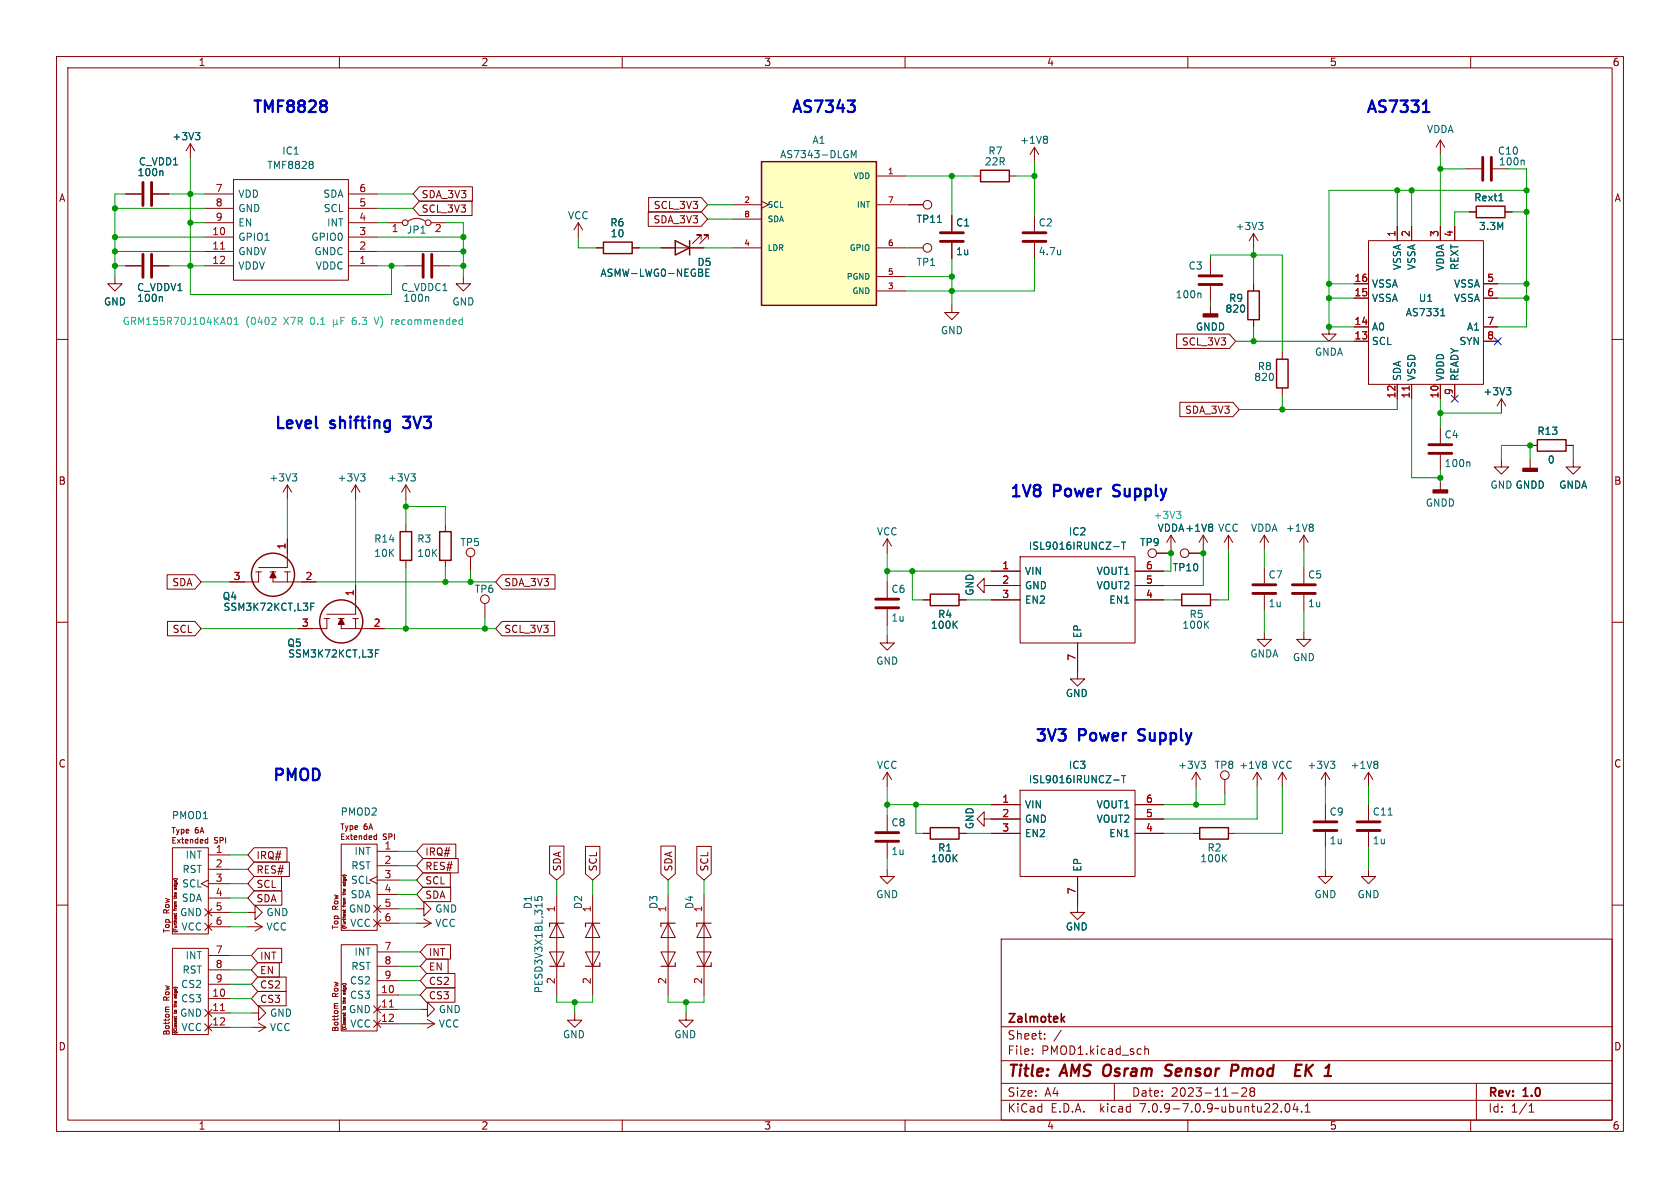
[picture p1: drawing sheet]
<svg xmlns="http://www.w3.org/2000/svg" width="297mm" height="210mm" viewBox="0 0 297 210" stroke-linecap="round" stroke-linejoin="round" font-family="sans-serif">
<g fill="none" stroke="#840000" stroke-width=".18">
<path d="M10 10h277v190h-277zM12 12h273v186h-273zM60 10v2M110 10v2M160 10v2M210 10v2M260 10v2M22.2 34.3h2.8M27.1 34.3h2.7M33.7 25.4l-.8 1.3M33.7 25.4v2.5M33.7 25.4l.7 1.3"/>
<path d="M36.2 39.4h5.1M36.2 36.8h5.1M36.2 34.3h5.1M41.3 31.8h20.3v17.7h-20.3zM61.6 39.4h5.1M61.6 36.8h5.1M61.6 34.3h5.1M68.6 39.4h2.5M72.1 39.1a2.54 2.54 0 0 1 3.1 0M74.1 35.6h9.4v2.5h-9.4l-1.1-1.3zM74.1 33h9.4v2.6h-9.4l-1.1-1.3zM76.2 39.4h2.5"/>
<path d="M102.2 39.4l-.7 1.2M102.2 39.4v2.5M102.2 39.4l.8 1.2M114.6 37.5h9.4l1.1 1.2-1.1 1.3h-9.4zM114.7 34.9h9.3l1.1 1.3-1.1 1.3h-9.3zM129.5 36.2h5.1M129.5 38.7h5.1M134.6 35.6l1.3 .6-1.3 .6M154.9 31.1h5.1M154.9 36.2h5.1M160.7 36.2h2.5M168.3 38.1v2.8"/>
<path d="M172.1 31.1h1.3M178.4 31.1h1.3M182.9 26v2.6M182.9 38.1v2.8M182.9 26l-.8 1.3M182.9 26l.7 1.3M254.6 24.8v2.5M254.6 24.8l-.7 1.2M254.6 24.8l.8 1.2M259.1 29.8h2.8M259.7 37.5h1.3M263.9 29.8h2.8"/>
<path d="M266.1 37.5h1.2M10 60h2M20.3 48.9v1.3h1.3l-1.3 1.2-1.3-1.2h1.3M22.2 47h2.8M27.1 47h2.7M36.2 47h5.1M36.2 41.9h5.1M36.2 44.5h5.1M61.6 47h5.1M61.6 41.9h5.1M61.6 44.5h5.1M71.8 47h2.7"/>
<path d="M76.6 47h2.8M81.9 48.9v1.3h1.3l-1.3 1.2-1.3-1.2h1.3M105.4 43.8h1.3M111.8 43.8h1.2M116.8 43.8h7.7M124 42.3v-.8h-.8h.8l-1.6 1.6M125.2 42.3v-.8h-.7h.7l-1.5 1.6M129.5 43.8h5.1M154.9 43.8h5.1M154.9 51.4h5.1M154.9 48.9h5.1M160.7 43.8h2.5"/>
<path d="M168.3 54v1.2h1.2l-1.2 1.3-1.3-1.3h1.3M168.3 42.9v2.8M182.9 42.9v2.8M208 59.1h9.3l1.1 1.2-1.1 1.3h-9.3zM214 45.7v2.8M214 50.5v2.8M214 54v1.5M221.6 41.3v2.5M221.6 50.2v1.2M221.6 56.5v1.3M221.6 41.3l-.7 1.2M221.6 41.3l.8 1.2"/>
<path d="M234.9 57.8v1.3h1.3l-1.3 1.2-1.2-1.2h1.2M239.4 57.8h2.5M239.4 52.7h2.5M239.4 50.2h2.5M241.9 42.5h20.4v25.4h-20.4zM247 40v2.5M249.6 40v2.5M254.6 40v2.5M257.2 40v2.5M262.3 57.8h2.5M262.3 52.7h2.5M262.3 50.2h2.5"/>
<path d="M285 60h2M208.6 71.1h9.4l1.1 1.3-1.1 1.3h-9.4zM226.7 62.2v1.3M226.7 68.6v1.3M239.4 60.3h2.5M247 67.9v2.6M249.6 67.9v2.6M254.6 67.9v2.6M254.6 75.6v2.8M257.2 67.9v2.6M262.3 60.3h2.5M265.4 70.5l-.7 1.3"/>
<path d="M265.4 70.5v2.5M265.4 70.5l.8 1.3M270.5 78.7h1.3M276.9 78.7h1.2M50.8 95.3v5h-5.1M50.8 85.7l-.8 1.3M50.8 85.7v2.6M50.8 85.7l.8 1.3M62.9 85.7l-.8 1.3M62.9 85.7v2.6M62.9 85.7l.7 1.3M71.8 85.7l-.8 1.3"/>
<path d="M71.8 85.7v2.6M71.8 92.7v1.3M71.8 99.1v1.2M71.8 85.7l.7 1.3M78.7 92.7v1.3M78.7 99.1v1.2M83.2 98.4v2.6M156.8 95.3v2.5M156.8 95.3l-.7 1.2M156.8 95.3l.8 1.2M180.3 98.4h20.4v15.3h-20.4zM204.5 97.8h2.5"/>
<path d="M207 94.6l-.8 1.3M207 94.6v2.6M207 94.6l.8 1.3M210.2 97.8h2.5M212.7 94.6l-.7 1.3M212.7 94.6v2.6M212.7 94.6l.8 1.3M217.2 94.6l-.8 1.3M217.2 94.6v2.6M217.2 94.6l.7 1.3M223.5 94.6l-.7 1.3M223.5 94.6v2.6"/>
<path d="M223.5 94.6l.8 1.3M230.5 94.6l-.8 1.3M230.5 94.6v2.6M230.5 94.6l.8 1.3M254.6 80.4v2.8M254.6 85.1v1.5M265.4 81.3v1.3h1.3l-1.3 1.2-1.2-1.2h1.2M270.5 81.3v1.5M278.1 81.3v1.3h1.3l-1.3 1.2-1.2-1.2h1.2M10 110h2M29.5 101.6h4.9l1.2 1.3-1.2 1.2h-4.9zM29.6 109.9h4.8l1.2 1.2-1.2 1.3h-4.8z"/>
<path d="M45.2 101.1h1M45.7 101.1v1.8h-5.1M47.8 101.1h1M48.3 101.1v1.8h7.6M50.3 101.1h1M50.8 101.1v1.8M57.3 109.3h1M57.8 109.3v1.8h-5.1M59.8 109.3h1M60.3 109.3v1.8h7.6M62.4 109.3h1M62.9 103.5v5.1h-5.1"/>
<path d="M62.9 109.3v1.8M85.7 106.7v2.5M88.7 109.9h9.4v2.5h-9.4l-1.1-1.3zM88.7 101.6h9.4v2.5h-9.4l-1.1-1.2zM156.8 112.4v1.3h1.3l-1.3 1.2-1.2-1.2h1.2M156.8 102.9v2.8M156.8 107.7v2.8M163.2 106h1.3M169.5 106h1.3M174 103.5v-1.3l-1.3 1.3 1.3 1.3v-1.3h6.3M175.3 106h5M175.3 101h5"/>
<path d="M190.5 113.7v6.3h1.3l-1.3 1.3-1.3-1.3h1.3M200.7 106h5M200.7 101h5M200.7 103.5h5M207.6 106h1.3M214 106h1.3M223.5 111.8v1.2h1.3l-1.3 1.3-1.3-1.3h1.3M223.5 100.3v2.8M223.5 105.2v2.8M230.5 111.8v1.2h1.3l-1.3 1.3-1.3-1.3h1.3M230.5 100.3v2.8M230.5 105.2v2.8"/>
<path d="M285 110h2M156.8 136.5l-.7 1.3M156.8 136.5v2.6M156.8 136.5l.8 1.3M180.3 139.7h20.4v15.2h-20.4zM211.5 136.5l-.8 1.3M211.5 136.5v2.6M211.5 136.5l.7 1.3M216.5 137.8v2.5M222.2 136.5l-.7 1.3M222.2 136.5v2.6M222.2 136.5l.8 1.3"/>
<path d="M226.7 136.5l-.8 1.3M226.7 136.5v2.6M226.7 136.5l.8 1.3M234.3 136.5l-.7 1.3M234.3 136.5v2.6M234.3 136.5l.8 1.3M241.9 136.5l-.7 1.3M241.9 136.5v2.6M241.9 136.5l.8 1.3M10 160h2M30.5 149.9h6.3v15.2h-6.3zM30.7 158.5h.5"/>
<path d="M30.7 155.4l-.1 .1M30.9 156.6l.1 .2h.2v-.2M30.9 158.7v.1M30.9 157.2l.1-.2v.2M31.2 157v.2M31.2 158.7l-.1 .1h-.4M36.4 149h.3M36.4 148.4h.3M36.7 148v1M36.8 155.6l-1.2 .6 1.2 .6M36.8 158.8h3.8M36.8 151.1h3.8"/>
<path d="M36.8 153.7h3.8M36.8 156.2h3.8M44.9 154.9h4.9v2.6h-4.9l-1.1-1.3zM44.9 152.4h6.3v2.5h-6.3l-1.1-1.2zM44.9 149.9h5.8v2.5h-5.8l-1.1-1.3zM44.9 157.5h4.9v2.5h-4.9l-1.1-1.2zM60.3 149.2h6.4v15.3h-6.4zM60.6 157.8h.5M60.6 154.8h-.1M60.7 156l.1 .2 .2-.1 .1-.1M60.7 158v.2M60.7 156.6l.1-.3 .1 .3"/>
<path d="M61 156.4v.2M61.1 158l-.1 .1h-.4M66.2 148.4h.4M66.2 147.8h.4M66.6 147.4v1M66.7 154.9l-1.3 .7 1.3 .6M66.7 158.1h3.8M66.7 150.5h3.8M66.7 153h3.8M66.7 155.6h3.8M74.8 149.2h5.8v2.6h-5.8l-1.1-1.3zM74.8 151.8h6.2v2.5h-6.2l-1.1-1.3z"/>
<path d="M74.8 154.3h4.8v2.5h-4.8l-1.1-1.2zM74.8 156.8h4.9v2.6h-4.9l-1.1-1.3zM97.2 149.6h2.5v4.9l-1.3 1.1-1.2-1.1zM98.4 158.1v17.8M103.5 149.6h2.5v4.9l-1.2 1.1-1.3-1.1zM104.8 158.1v17.8M116.8 149.6h2.6v4.9l-1.3 1.1-1.3-1.1zM118.1 158.1v17.8M123.2 149.6h2.5v4.9l-1.2 1.1-1.3-1.1zM124.5 158.1v17.8M156.8 153.7v1.2h1.3l-1.3 1.3-1.2-1.3h1.2M156.8 144.1v2.8"/>
<path d="M156.8 149v2.8M163.2 147.3h1.3M169.5 147.3h1.3M174 144.8v-1.3l-1.3 1.3 1.3 1.3v-1.3h6.3M175.3 142.2h5M175.3 147.3h5M190.5 154.9v6.4h1.3l-1.3 1.3-1.3-1.3h1.3M200.7 142.2h5M200.7 144.8h5M200.7 147.3h5M210.8 147.3h1.3M217.2 147.3h1.2"/>
<path d="M234.3 153.7v1.2h1.3l-1.3 1.3-1.3-1.3h1.3M234.3 142.2v2.8M234.3 147.1v2.8M241.9 153.7v1.2h1.3l-1.3 1.3-1.2-1.3h1.2M241.9 142.2v2.8M241.9 147.1v2.8M285 160h2M29.9 178l-.6 .1v.3M30.5 167.6h6.3v15.3h-6.3zM30.7 179.1h.4M30.7 177.7h.5M30.7 160.8v.1"/>
<path d="M30.7 174.6h.1M30.9 175.8l.1 .2h.2v-.2M30.9 161.5v.2M30.9 177.8v.2M30.9 179.7v.2M30.9 161.8v.2M30.9 176.4l.1-.2v.2M31.2 176.2v.2M31.2 179.7l-.5 .1M31.2 161.9l-.1-.1-.1 .2M31.2 177.8l-.1 .2h-.4M31.2 161.5l-.5 .1"/>
<path d="M36.2 178.4l1.3 1.3M36.2 160.7l1.3 1.2M36.2 163.2l1.3 1.3M36.8 179.1h3.8M36.8 176.5h3.8M36.8 161.3h3.8M36.8 163.8h3.8M36.8 168.9h3.8M36.8 171.5h3.8M36.8 174h3.8M37.5 178.4l-1.3 1.3M37.5 160.7l-1.3 1.2"/>
<path d="M37.5 163.2l-1.3 1.3M43.8 161.3h1.3v-1.3l1.3 1.3-1.3 1.3v-1.3M43.8 163.8h2.6M44.4 179.1h1.3v-1.3l1.3 1.3-1.3 1.2v-1.2M45.1 163.1l1.3 .7M45.6 170.2h3.8v2.5h-3.8l-1.2-1.2zM45.6 167.6h4.2v2.6h-4.2l-1.2-1.3zM45.6 172.7h5v2.6h-5l-1.2-1.3zM45.6 175.3h5v2.5h-5l-1.2-1.3zM46.4 163.8l-1.3 .8M59.8 177.4h-.7v.4M60.3 167h6.4v15.2h-6.4z"/>
<path d="M60.6 178.5h.4M60.6 177h.5M60.6 160.1v.1M60.6 173.9l-.1 .1M60.7 160.8v.2M60.7 175.2l.1 .2 .2-.1 .1-.1M60.7 177.2v.2M60.7 179v.2M60.7 161.2v.2M60.7 175.8l.1-.3 .1 .3M60.7 179.4v.1M61 175.6v.2"/>
<path d="M61.1 179.4h-.1l-.1 .1M61.1 161.2h-.2v.2M61.1 179.1h-.5M61.1 177.2l-.1 .1h-.4M61.1 160.9h-.5M66 177.8l1.3 1.3M66 160l1.3 1.3M66 162.6l1.3 1.2M66.7 175.9h3.8M66.7 178.4h3.8M66.7 160.7h3.8M66.7 163.2h3.8"/>
<path d="M66.7 168.3h3.8M66.7 170.8h3.8M66.7 173.4h3.8M67.3 177.8l-1.3 1.3M67.3 160l-1.3 1.3M67.3 162.6l-1.3 1.2M73.7 160.7h1.2v-1.3l1.3 1.3-1.3 1.2v-1.2M73.7 163.2h2.5M74.3 178.4h1.3v-1.2l1.2 1.2-1.2 1.3v-1.3M74.9 162.4l1.3 .8M75.4 169.5h3.8v2.6h-3.8l-1.1-1.3zM75.4 167h4.2v2.5h-4.2l-1.1-1.2z"/>
<path d="M75.4 172.1h5v2.5h-5l-1.1-1.2zM75.4 174.6h5v2.6h-5l-1.1-1.3zM76.2 163.2l-1.3 .8M97.2 168.3h2.5l-1.3 2.5zM98.4 163.2l1.3 2.5h-2.5zM101.6 179.1v1.2h1.3l-1.3 1.3-1.3-1.3h1.3M103.5 168.3h2.5l-1.2 2.5zM104.8 163.2l1.2 2.5h-2.5zM116.8 168.3h2.6l-1.3 2.5zM118.1 163.2l1.3 2.5h-2.6zM121.3 179.1v1.2h1.3l-1.3 1.3-1.3-1.3h1.3M123.2 168.3h2.5l-1.2 2.5z"/>
<path d="M124.5 163.2l1.2 2.5h-2.5zM177 166h108v32h-108zM30.7 182.5h.1M30.9 180v.1M31.2 180.1l-.1-.1-.1 .1M36.2 181l1.3 1.2M36.8 181.6h3.8M37.5 181l-1.3 1.2M44.4 181.6h2.6M45.7 180.8l1.3 .8M47 181.6l-1.3 .8M60 198v2"/>
<path d="M60.5 181.9h.1M66 180.3l1.3 1.3M66.7 181h3.8M67.3 180.3l-1.3 1.3M74.3 181h2.5M75.6 180.2l1.2 .8M76.8 181l-1.2 .7M110 198v2M160 198v2M177 194.5h108M177 191.5h108M177 187.5h108"/>
<path d="M177 181.5h108M182.5 186.3v.1M182.5 185.5v.1M184.7 183.6v.1M184.7 182.8v.1M187.6 182.1l-1.3 2M197 191.5v3M202.4 184.9v1.5M202.4 185.5l.2-.1 .4 .1v.9M210 198v2M217.7 193.2h1.2M219.5 192.4l.6-.1 .2 .1 .1 .3-.9 1.1h.9"/>
<path d="M221.2 192.9l-.2-.2 .2-.4 .5 .1 .1 .2-.3 .3M221.2 192.9l-.2 .3v.3l.2 .3 .5-.1 .1-.2-.1-.4-.2-.2M221.2 192.9h.3M227.3 195.2l.2-.1a.81 .81 0 0 1 .6 .6 .81 .81 0 0 1-.3 .8l-.1 .1a.81 .81 0 0 1-.4-1.4zM229 195l-.4 1.1h.9M229.3 195.6v1M230.1 196.5v.1M230.7 196.6h.9M230.7 195.5l.5-.4v1.5M260 198v2M261 191.5v6.5M270.3 196.6h.9"/>
<path d="M270.3 195.5l.4-.4v1.5"/>
<circle cx="71.6" cy="39.4" r=".51"/>
<circle cx="75.7" cy="39.4" r=".51"/>
<circle cx="164" cy="36.2" r=".76"/>
<circle cx="164" cy="43.8" r=".76"/>
<circle cx="83.2" cy="97.7" r=".76"/>
<circle cx="203.7" cy="97.8" r=".76"/>
<circle cx="209.4" cy="97.8" r=".76"/>
<circle cx="85.7" cy="105.9" r=".76"/>
<circle cx="216.5" cy="137" r=".76"/>
</g>
<path d="M206.9 190a.85 .85 0 0 1-1 .1M207 188.2l-.7 .1a.46 .46 0 0 0-.3 .5 .46 .46 0 0 0 .4 .4l.5 .2M217.8 188.2l1 .1a.58 .58 0 0 1-.3 1h-.8M229.1 189.2h.6M230.1 188.2h-.9l-.3 2h1M231 188.2l-.3 2M231.2 189.1l.7 1.1M232.1 188.2l-1.3 1.2" fill="none" stroke="#840000" stroke-width=".4"/>
<path d="M188.2 179.7l-.6 .6M187.8 180.1l.4 .6" fill="none" stroke="#840000" stroke-width=".3"/>
<g fill="none" stroke="#006464" stroke-width=".18">
<path d="M28.7 30.3l.1 .8M34.5 23.4h.8l-.4 .5M35.1 23.9l.2 .3v.3l-.2 .2M55.2 28.6l.2 .2-.2 .2M55.2 29.1l.2 .2-.2 .4M150.5 27.9v-1.3l.4 .9 .4-.9v1.3M165.7 39.3h.8M184.9 24.1l.3 .2-.3 .3 .3 .3v.2l-.3 .2M222.5 39.3h.8l-.4 .5M223 39.8l.3 .2v.3l-.3 .3M265 35.5h.7M269.3 28.3l.2 .2v.7"/>
<path d="M28.7 52.5v.8M75.7 52.5l.1 .8M124.8 48.2h.4M124.8 47.6v1.2h.6M187.5 44.2v.8M187.5 44.9l-.1 .1M212.1 51.8l.2 .2v.6M254.7 55.8h.7M254.9 54.7l.2-.1v1.2M266.3 68.5h.8l-.4 .5M266.9 69l.2 .3v.3l-.2 .2M51.7 83.8h.8l-.5 .4"/>
<path d="M52.2 84.2l.3 .3v.3l-.3 .2M63.7 83.8h.8l-.4 .4M64.3 84.2l.2 .3v.3l-.2 .2M72.6 83.8h.8l-.4 .4M73.2 84.2l.2 .3v.3l-.2 .2M196.9 96.6h.9M198.3 95.8h.7M198.6 95.8v1.3M214.1 92.7l.3 .2-.3 .3 .3 .2v.3l-.3 .2M231.9 92.7l.3 .2-.3 .3 .3 .2v.3l-.3 .2M259.7 81.6l.2 .2v.7M54.9 107.2h.5"/>
<path d="M54.9 106.6h.6M66.4 115.5h.4M66.4 114.9h.6M168.7 110.3l.5 .8M169.2 109.8l-.7 .7M213.1 110.3l.6 .8M213.7 109.8l-.7 .7M196.9 137.9h.9M198.3 137.1h.7M198.6 137.1v1.3M212.3 134.6h.8l-.4 .4M212.9 135l.2 .3v.3l-.2 .2"/>
<path d="M223.7 134.6l.2 .2-.2 .3 .2 .3v.2l-.2 .2M235.2 134.6h.8l-.4 .4M235.7 135l.3 .3v.3l-.3 .2M243.4 134.6l.2 .2-.2 .3 .2 .3v.2l-.2 .2M94.6 159.1l.6 .1-.2-.2 .1-.4 .5-.1 .2 .2-.1 .5M168.7 151.6l.5 .7M169.2 151.1l-.7 .7M216.3 151.6l.6 .7M216.9 151.1l-.8 .7M245.4 144.1h.7"/>
</g>
<g fill="none" stroke="#840000" stroke-width=".51">
<path d="M25.3 32.3v4M26.8 32.3v4M262.1 27.8v4.1M263.7 27.8v4.1M25.3 45v4M26.8 45v4M74.8 45v4M76.3 45v4M166.2 42.7h4.1M166.2 41.1h4.1M180.8 42.7h4.1M180.8 41.1h4.1"/>
<path d="M212 48.8h4M212 50.3h4M252.6 78.6h4.1M252.6 80.1h4.1M154.8 107.4h4.1M154.8 105.9h4.1M221.5 104.9h4.1M221.5 103.4h4.1M228.5 104.9h4M228.5 103.4h4M154.8 148.7h4.1M154.8 147.2h4.1"/>
<path d="M232.3 146.8h4M232.3 145.3h4M239.9 146.8h4.1M239.9 145.3h4.1"/>
</g>
<g fill="none" stroke="#840000" stroke-width=".25">
<path d="M134.6 28.6h20.3v25.4h-20.3zM173.4 30.1h5v2h-5zM261 36.4h5.1v2.1h-5.1zM106.7 42.8h5.1v2h-5.1zM119.4 42.5l2.5 1.3-2.5 1.3zM121.9 42.5v2.6M220.6 51.4h2v5.1h-2zM225.7 63.5h2v5.1h-2zM271.8 77.7h5.1v2.1h-5.1zM70.7 94h2.1v5.1h-2.1zM77.7 94h2.1v5.1h-2.1zM164.5 105h5v2.1h-5z"/>
<path d="M208.9 105h5.1v2.1h-5.1zM164.5 146.3h5v2h-5zM212.1 146.3h5.1v2h-5.1z"/>
<circle cx="48.3" cy="101.6" r="3.8"/>
<circle cx="60.3" cy="109.9" r="3.8"/>
</g>
<path d="M39 44h.7M249.1 68.2v.8M39 178.7h.7M68.8 178h.7" fill="none" stroke="#a90000" stroke-width=".18"/>
<g fill="#840000" stroke="#840000" stroke-width=".25">
<path d="M60.3 109.3l.5 1.1h-1z"/>
<path d="M212.7 55.5h2.6v.5h-2.6z"/>
<path d="M48.3 101.1l.5 1h-1z"/>
<path d="M253.4 86.6h2.5v.5h-2.5z"/>
<path d="M269.2 82.8h2.6v.5h-2.6z"/>
</g>
<path d="M99.7 163.2h-2.5v.6M99.7 170.2v.6h-2.5M106 163.2h-2.5v.6M106 170.2v.6h-2.5M119.4 163.2h-2.6v.6M119.4 170.2v.6h-2.6M125.7 163.2h-2.5v.6M125.7 170.2v.6h-2.5" fill="none" stroke="#840000" stroke-width=".2"/>
<path d="M134.6 28.6h20.3v25.4h-20.3z" fill="#ffffc2" stroke="#ffffc2" stroke-width=".18"/>
<path d="M57 17.8l.6 .1a.42 .42 0 0 1 .2 .4 .42 .42 0 0 1-.4 .3M57 18.6h.4M57.4 18.6l.3 .2 .1 .6-.4 .4h-.4M149.9 17.8h1.2l-.7 .7a.55 .55 0 0 1 .7 .4v.5l-.2 .3-.8 .1M251.5 19.8h1.2M251.7 18.3l.4-.5v2M196.8 87.6l.3 .1M196.9 85.9l-.1 .2 .1 .4M201.2 130.8l.3 .1M201.3 129.1l-.1 .2 .1 .4" fill="none" stroke="#0000c2" stroke-width=".41"/>
<g fill="none" stroke="#00c2c2" stroke-width=".18">
<path d="M40.3 56.2l.2-.1a.68 .68 0 0 1 .4 .6 .68 .68 0 0 1-.4 .7l-.2-.1M41.4 57.4h.7M41.4 56.5l.4-.4v1.3M48.2 56.1l.5 .1 .1 .3-.8 .9h.8M58.9 57.2l.2 .2h.3l.1-.2M58.9 56.5v1.3M59.5 57.2l.2 .2M59.5 56.5v.7M60.3 56.7h.4M60.9 56.1h-.6v1.3M62.5 56.2a.99 .99 0 0 0-.1 1.1l.1 .1M62.5 56.6l-.2 .2"/>
<path d="M66.1 56.1l.5 1.3M69.6 56.5l-.3 .1M208 90.4h.8l-.5 .5M208.5 90.9l.3 .2v.3l-.3 .3"/>
</g>
<g fill="none" stroke="#009600" stroke-width=".18">
<path d="M20.3 36.8h15.9M22.2 34.3h-1.9v14.6M29.8 34.3h6.4M33.7 27.9v24.2h35.5v-5.1M33.7 39.4h2.5M66.7 36.8h6.3M66.7 34.3h6.3M66.7 39.4h1.9M78.7 39.4h3.2v9.5M125.1 36.2h4.4M125.1 38.7h4.4M160 36.2h.7"/>
<path d="M160 31.1h12.1M168.3 31.1v7M179.7 31.1h3.2M182.9 28.6v9.5M247 33.7v6.3M249.6 33.7v6.3M254.6 27.3v12.7M254.6 29.8h4.5M259.7 37.5h-2.5v2.5M266.7 29.8h3.2v28h-5.1M267.3 37.5h2.6M269.9 33.7h-35v24.1h4.5"/>
<path d="M20.3 44.5h15.9M20.3 41.9h15.9M20.3 47h1.9M29.8 47h6.4M66.7 44.5h15.2M66.7 41.9h15.2M66.7 47h5.1M79.4 47h2.5M102.2 41.9v1.9h3.2M113 43.8h3.8M124.5 43.8h5M160 43.8h.7"/>
<path d="M160 48.9h8.3M168.3 45.7v8.3M182.9 45.7v5.7h-22.9M214 45.7v-.6h12.7v17.1M214 53.3v.7M221.6 43.8v6.4M221.6 57.8v2.5M234.9 50.2h4.5M234.9 52.7h4.5M264.8 50.2h5.1M264.8 52.7h5.1M218.4 60.3h21"/>
<path d="M226.7 69.9v2.5M247 70.5v1.9h-27.9M249.6 70.5v14h5M254.6 70.5v5.1M254.6 73h10.8M278.1 78.7v2.6M50.8 88.3v7M62.9 88.3v15.2M71.8 89.5h6.9v3.2M71.8 88.3v4.4M156.8 97.8v5.1M207 97.2v3.8h-1.3"/>
<path d="M212.7 97.2v6.3h-7M217.2 97.2v8.8h-1.9M223.5 97.2v3.1M230.5 97.2v3.1M254.6 83.2v1.9M265.4 81.3v-2.6h5.1v2.6M35.6 111.1h17.1M35.6 102.9h5M55.9 102.9h31.7M67.9 111.1h19.7M71.8 100.3v10.8M78.7 100.3v2.6"/>
<path d="M83.2 101v1.9M85.7 109.2v1.9M156.8 101h18.5M156.8 110.5v1.9M161.3 101v5h1.9M170.8 106h4.5M205.7 106h1.9M223.5 108v3.8M230.5 108v3.8M156.8 139.1v5M211.5 139.1v3.1M222.2 139.1v5.7h-16.5"/>
<path d="M226.7 139.1v8.2h-8.3M234.3 139.1v3.1M241.9 139.1v3.1M40.6 153.7h3.2M40.6 158.8h3.2M40.6 151.1h3.2M40.6 156.2h3.2M70.5 155.6h3.2M70.5 150.5h3.2M70.5 153h3.2M70.5 158.1h3.2M98.4 155.6v2.5"/>
<path d="M104.8 155.6v2.5M118.1 155.6v2.5M124.5 155.6v2.5M156.8 151.8v1.9M156.8 142.2h18.5M161.9 142.2v5.1h1.3M170.8 147.3h4.5M205.7 147.3h5.1M216.5 140.3v1.9h-10.8M234.3 149.9v3.8M241.9 149.9v3.8M40.6 179.1h3.8"/>
<path d="M40.6 176.5h3.8M40.6 174h3.8M40.6 161.3h3.2M40.6 163.8h3.2M40.6 168.9h3.8M40.6 171.5h3.8M70.5 178.4h3.8M70.5 173.4h3.8M70.5 175.9h3.8M70.5 168.3h3.8M70.5 163.2h3.2M70.5 160.7h3.2"/>
<path d="M70.5 170.8h3.8M98.4 175.9v1.3h6.4v-1.3M101.6 177.2v1.9M118.1 175.9v1.3h6.4v-1.3M121.3 177.2v1.9M40.6 181.6h3.8M70.5 181h3.8"/>
</g>
<path d="M264.2 59.7l1.2 1.2M265.4 59.7l-1.2 1.2M256.6 69.9l1.2 1.2M257.8 69.9l-1.2 1.2" fill="none" stroke="#000084" stroke-width=".18"/>
<g fill="#009600" stroke="#009600" stroke-width=".18">
<circle cx="254.6" cy="29.8" r=".46"/>
<circle cx="247" cy="33.7" r=".46"/>
<circle cx="269.9" cy="52.7" r=".46"/>
<circle cx="269.9" cy="50.2" r=".46"/>
<circle cx="269.9" cy="37.5" r=".46"/>
<circle cx="269.9" cy="33.7" r=".46"/>
<circle cx="249.6" cy="33.7" r=".46"/>
<circle cx="168.3" cy="31.1" r=".46"/>
<circle cx="168.3" cy="51.4" r=".46"/>
<circle cx="168.3" cy="48.9" r=".46"/>
<circle cx="182.9" cy="31.1" r=".46"/>
<circle cx="254.6" cy="84.5" r=".46"/>
<circle cx="212.7" cy="97.8" r=".46"/>
<circle cx="270.5" cy="78.7" r=".46"/>
<circle cx="254.6" cy="73" r=".46"/>
<circle cx="161.9" cy="142.2" r=".46"/>
<circle cx="161.3" cy="101" r=".46"/>
<circle cx="156.8" cy="101" r=".46"/>
<circle cx="156.8" cy="142.2" r=".46"/>
<circle cx="211.5" cy="142.2" r=".46"/>
<circle cx="207" cy="97.8" r=".46"/>
<circle cx="221.6" cy="60.3" r=".46"/>
<circle cx="221.6" cy="45.1" r=".46"/>
<circle cx="234.9" cy="52.7" r=".46"/>
<circle cx="226.7" cy="72.4" r=".46"/>
<circle cx="234.9" cy="57.8" r=".46"/>
<circle cx="234.9" cy="50.2" r=".46"/>
<circle cx="33.7" cy="47" r=".46"/>
<circle cx="81.9" cy="41.9" r=".46"/>
<circle cx="81.9" cy="44.5" r=".46"/>
<circle cx="81.9" cy="47" r=".46"/>
<circle cx="69.2" cy="47" r=".46"/>
<circle cx="121.3" cy="177.2" r=".46"/>
<circle cx="101.6" cy="177.2" r=".46"/>
<circle cx="78.7" cy="102.9" r=".46"/>
<circle cx="83.2" cy="102.9" r=".46"/>
<circle cx="71.8" cy="89.5" r=".46"/>
<circle cx="71.8" cy="111.1" r=".46"/>
<circle cx="85.7" cy="111.1" r=".46"/>
<circle cx="33.7" cy="34.3" r=".46"/>
<circle cx="33.7" cy="39.4" r=".46"/>
<circle cx="20.3" cy="36.8" r=".46"/>
<circle cx="20.3" cy="41.9" r=".46"/>
<circle cx="20.3" cy="44.5" r=".46"/>
<circle cx="20.3" cy="47" r=".46"/>
</g>
<g font-size="2.8" fill="#0000c2">
<text x="44.3" y="20.1">TMF8828</text>
<text x="139.5" y="20.1">AS7343</text>
<text x="241.1" y="20.1">AS7331</text>
<text x="48.2" y="76">Level</text>
<text x="58.3" y="76">shifting</text>
<text x="72" y="76">3V3</text>
<text x="178.4" y="88">1V8</text>
<text x="186.4" y="88">Power</text>
<text x="197.8" y="88">Supply</text>
<text x="182.9" y="131.2">3V3</text>
<text x="190.9" y="131.2">Power</text>
<text x="202.2" y="131.2">Supply</text>
<text x="47.8" y="138.2">PMOD</text>
</g>
<g font-size="2.8" fill="#840000">
<text x="178" y="190.9">Title:</text>
<text x="187.7" y="190.9">AMS Osram</text>
<text x="207.6" y="190.9">Sensor</text>
<text x="220.1" y="190.9">Pmod</text>
<text x="233" y="190.9">EK 1</text>
</g>
<g font-size="2.1" fill="#840000">
<text x="178" y="184">Sheet:</text>
<text x="178" y="181.2">Zalmotek</text>
<text x="178" y="186.7">File:</text>
<text x="184.1" y="186.7">PMOD1.kicad_sch</text>
<text x="178" y="196.9">KiCad</text>
<text x="178" y="194.1">Size:</text>
<text x="184.7" y="194.1">A4</text>
<text x="185.7" y="196.9">E.D.A.</text>
<text x="194.6" y="196.9">kicad</text>
<text x="200" y="194.1">Date:</text>
<text x="201.8" y="196.9">7.0.9-7.0.9~ubuntu22.04.1</text>
<text x="207" y="194.1">2023-11-28</text>
<text x="263" y="194.3">Rev:</text>
<text x="263" y="196.9">Id:</text>
<text x="267.1" y="196.9">1/1</text>
<text x="269.4" y="194.3">1.0</text>
</g>
<g font-size="1.8" fill="#840000">
<text x="35" y="11.9">1</text>
<text x="85" y="11.9">2</text>
<text x="135" y="11.9">3</text>
<text x="185" y="11.9">4</text>
<text x="235" y="11.9">5</text>
<text x="285" y="11.9">6</text>
<text x="10.3" y="35.9">A</text>
<text x="74.5" y="35.2">SDA_3V3</text>
<text x="285.3" y="35.9">A</text>
<text x="74.5" y="37.8">SCL_3V3</text>
<text x="115.4" y="39.7">SDA_3V3</text>
<text x="115.5" y="37.1">SCL_3V3</text>
<text x="208.8" y="61.3">SCL_3V3</text>
<text x="209.4" y="73.3">SDA_3V3</text>
<text x="10.3" y="85.9">B</text>
<text x="285.3" y="85.9">B</text>
<text x="30.4" y="103.8">SDA</text>
<text x="89.1" y="103.8">SDA_3V3</text>
<text x="30.4" y="112.1">SCL</text>
<text x="89.1" y="112.1">SCL_3V3</text>
<text x="10.3" y="135.9">C</text>
<text x="285.3" y="135.9">C</text>
<text x="45.2" y="154.6">RES#</text>
<text x="45.2" y="152.1">IRQ#</text>
<text x="75.1" y="151.4">IRQ#</text>
<text x="75.1" y="154">RES#</text>
<text x="99.4" y="154.1" transform="rotate(-90 99.4 154.1)">SDA</text>
<text x="105.7" y="154.1" transform="rotate(-90 105.7 154.1)">SCL</text>
<text x="119.1" y="154.1" transform="rotate(-90 119.1 154.1)">SDA</text>
<text x="125.4" y="154.1" transform="rotate(-90 125.4 154.1)">SCL</text>
<text x="45.2" y="157.2">SCL</text>
<text x="45.2" y="159.7">SDA</text>
<text x="75.1" y="156.5">SCL</text>
<text x="75.1" y="159.1">SDA</text>
<text x="45.9" y="172.4">EN</text>
<text x="45.9" y="169.9">INT</text>
<text x="75.7" y="171.8">EN</text>
<text x="75.7" y="169.2">INT</text>
<text x="45.9" y="174.9">CS2</text>
<text x="45.9" y="177.5">CS3</text>
<text x="75.7" y="174.3">CS2</text>
<text x="75.7" y="176.8">CS3</text>
<text x="10.3" y="185.9">D</text>
<text x="285.3" y="185.9">D</text>
<text x="35" y="199.9">1</text>
<text x="85" y="199.9">2</text>
<text x="135" y="199.9">3</text>
<text x="185" y="199.9">4</text>
<text x="235" y="199.9">5</text>
<text x="285" y="199.9">6</text>
</g>
<g font-size="1.8" fill="#006464">
<text x="252.2" y="23.7">VDDA</text>
<text x="24.5" y="29.4">C_VDD1</text>
<text x="30.4" y="25">+3V3</text>
<text x="49.8" y="27.5">IC1</text>
<text x="137.8" y="28.2">AS7343-DLGM</text>
<text x="143.5" y="25.6">A1</text>
<text x="174" y="29.4">22R</text>
<text x="174.6" y="27.5">R7</text>
<text x="180.2" y="25.6">+1V8</text>
<text x="264.7" y="27.5">C10</text>
<text x="264.9" y="29.4">100n</text>
<text x="24.2" y="31.3">100n</text>
<text x="42" y="35.2">VDD</text>
<text x="47.2" y="30.1">TMF8828</text>
<text x="57.1" y="35.2">SDA</text>
<text x="260.5" y="35.8">Rext1</text>
<text x="42" y="37.7">GND</text>
<text x="42" y="40.2">EN</text>
<text x="57.1" y="37.7">SCL</text>
<text x="57.7" y="40.2">INT</text>
<text x="71.8" y="41.5">JP1</text>
<text x="100.3" y="39">VCC</text>
<text x="107.8" y="40.2">R6</text>
<text x="161.9" y="39.6">TP11</text>
<text x="168.9" y="40.2">C1</text>
<text x="183.5" y="40.2">C2</text>
<text x="218.3" y="40.9">+3V3</text>
<text x="261.4" y="40.9">3.3M</text>
<text x="42" y="42.8">GPIO1</text>
<text x="42" y="45.3">GNDV</text>
<text x="42" y="47.9">VDDV</text>
<text x="54.9" y="42.8">GPIO0</text>
<text x="55.5" y="45.3">GNDC</text>
<text x="55.7" y="47.9">VDDC</text>
<text x="107.9" y="42.1">10</text>
<text x="123.2" y="47.2">D5</text>
<text x="161.9" y="47.2">TP1</text>
<text x="168.9" y="45.3">1u</text>
<text x="183.5" y="45.3">4.7u</text>
<text x="210" y="47.9">C3</text>
<text x="247.9" y="47.9" transform="rotate(-90 247.9 47.9)">VSSA</text>
<text x="250.4" y="47.9" transform="rotate(-90 250.4 47.9)">VSSA</text>
<text x="255.5" y="48" transform="rotate(-90 255.5 48)">VDDA</text>
<text x="258" y="47.9" transform="rotate(-90 258 47.9)">REXT</text>
<text x="24.1" y="51.7">C_VDDV1</text>
<text x="24.1" y="53.6">100n</text>
<text x="70.8" y="51.7">C_VDDC1</text>
<text x="71.2" y="53.6">100n</text>
<text x="106.1" y="49.1">ASMW-LWG0-NEGBE</text>
<text x="207.7" y="52.9">100n</text>
<text x="217.2" y="53.6">R9</text>
<text x="242.4" y="53.6">VSSA</text>
<text x="242.4" y="51">VSSA</text>
<text x="250.7" y="53.6">U1</text>
<text x="256.9" y="51">VSSA</text>
<text x="256.9" y="53.6">VSSA</text>
<text x="18.3" y="54.2">GND</text>
<text x="79.9" y="54.2">GND</text>
<text x="166.2" y="59.3">GND</text>
<text x="211.3" y="58.6">GNDD</text>
<text x="216.5" y="55.5">820</text>
<text x="242.4" y="58.6">A0</text>
<text x="248.4" y="56.1">AS7331</text>
<text x="259.2" y="58.6">A1</text>
<text x="222.3" y="65.6">R8</text>
<text x="232.4" y="63.1">GNDA</text>
<text x="242.4" y="61.2">SCL</text>
<text x="257.9" y="61.2">SYN</text>
<text x="221.6" y="67.5">820</text>
<text x="247.9" y="67.4" transform="rotate(-90 247.9 67.4)">SDA</text>
<text x="250.4" y="67.4" transform="rotate(-90 250.4 67.4)">VSSD</text>
<text x="255.5" y="67.4" transform="rotate(-90 255.5 67.4)">VDDD</text>
<text x="258" y="67.4" transform="rotate(-90 258 67.4)">READY</text>
<text x="262.2" y="70.1">+3V3</text>
<text x="255.3" y="77.7">C4</text>
<text x="271.7" y="77.1">R13</text>
<text x="255.3" y="82.8">100n</text>
<text x="273.5" y="82.1">0</text>
<text x="47.5" y="85.3">+3V3</text>
<text x="59.6" y="85.3">+3V3</text>
<text x="68.5" y="85.3">+3V3</text>
<text x="252" y="89.8">GNDD</text>
<text x="263.4" y="86.6">GND GNDD</text>
<text x="267.8" y="86.6">GNDD</text>
<text x="275.5" y="86.6">GNDA</text>
<text x="154.9" y="94.8">VCC</text>
<text x="188.9" y="94.8">IC2</text>
<text x="204.5" y="94.2">VDDA+1V8</text>
<text x="215.3" y="94.2">VCC</text>
<text x="221.1" y="94.2">VDDA</text>
<text x="227.2" y="94.2">+1V8</text>
<text x="66" y="96.1">R14</text>
<text x="66" y="98.7">10K</text>
<text x="73.7" y="96.1">R3</text>
<text x="73.7" y="98.7">10K</text>
<text x="81.3" y="96.7">TP5</text>
<text x="181.1" y="101.8">VIN</text>
<text x="181.8" y="97.4">ISL9016IRUNCZ-T</text>
<text x="193.8" y="101.8">VOUT1</text>
<text x="201.4" y="96.7">TP9</text>
<text x="207.2" y="101.2">TP10</text>
<text x="39.3" y="106.3">Q4</text>
<text x="83.8" y="105">TP6</text>
<text x="157.5" y="105">C6</text>
<text x="172.3" y="105.4" transform="rotate(-90 172.3 105.4)">GND</text>
<text x="181.1" y="104.4">GND</text>
<text x="181.1" y="106.9">EN2</text>
<text x="193.8" y="104.4">VOUT2</text>
<text x="196" y="106.9">EN1</text>
<text x="224.2" y="102.5">C7</text>
<text x="224.2" y="107.5">1u</text>
<text x="231.1" y="102.5">C5</text>
<text x="231.1" y="107.5">1u</text>
<text x="39.4" y="108.2">SSM3K72KCT,L3F</text>
<text x="157.5" y="110.1">1u</text>
<text x="164.5" y="111.4">100K</text>
<text x="165.7" y="109.4">R4</text>
<text x="191.4" y="112.9" transform="rotate(-90 191.4 112.9)">EP</text>
<text x="208.9" y="111.4">100K</text>
<text x="210.2" y="109.4">R5</text>
<text x="50.7" y="114.5">Q5</text>
<text x="50.8" y="116.4">SSM3K72KCT,L3F</text>
<text x="154.8" y="117.7">GND</text>
<text x="220.9" y="116.4">GNDA</text>
<text x="228.5" y="117.1">GND</text>
<text x="188.3" y="123.4">GND</text>
<text x="154.9" y="136.1">VCC</text>
<text x="188.9" y="136.1">IC3</text>
<text x="208.2" y="136.1">+3V3</text>
<text x="214.6" y="136.1">TP8 +1V8</text>
<text x="224.8" y="136.1">VCC</text>
<text x="231" y="136.1">+3V3</text>
<text x="238.7" y="136.1">+1V8</text>
<text x="181.1" y="143.1">VIN</text>
<text x="181.8" y="138.7">ISL9016IRUNCZ-T</text>
<text x="193.8" y="143.1">VOUT1</text>
<text x="30.3" y="145">PMOD1</text>
<text x="60.1" y="144.4">PMOD2</text>
<text x="157.5" y="146.3">C8</text>
<text x="172.3" y="146.7" transform="rotate(-90 172.3 146.7)">GND</text>
<text x="181.1" y="145.6">GND</text>
<text x="181.1" y="148.2">EN2</text>
<text x="193.8" y="145.6">VOUT2</text>
<text x="196" y="148.2">EN1</text>
<text x="235" y="144.4">C9</text>
<text x="235" y="149.5">1u</text>
<text x="242.6" y="149.5">1u</text>
<text x="242.6" y="144.4">C11</text>
<text x="32.2" y="154.5">RST</text>
<text x="32.7" y="152">INT</text>
<text x="62" y="153.9">RST</text>
<text x="62.6" y="151.4">INT</text>
<text x="157.5" y="151.4">1u</text>
<text x="164.5" y="152.6">100K</text>
<text x="165.7" y="150.7">R1</text>
<text x="191.4" y="154.2" transform="rotate(-90 191.4 154.2)">EP</text>
<text x="212.1" y="152.6">100K</text>
<text x="213.4" y="150.7">R2</text>
<text x="32" y="159.6">SDA</text>
<text x="32.1" y="157.1">SCL</text>
<text x="61.6" y="161.5">GND</text>
<text x="61.9" y="159">SDA</text>
<text x="61.9" y="156.4">SCL</text>
<text x="76.8" y="161.5">GND</text>
<text x="94.2" y="160.8" transform="rotate(-90 94.2 160.8)">D1</text>
<text x="103.1" y="160.8" transform="rotate(-90 103.1 160.8)">D2</text>
<text x="116.4" y="160.8" transform="rotate(-90 116.4 160.8)">D3</text>
<text x="122.8" y="160.8" transform="rotate(-90 122.8 160.8)">D4</text>
<text x="154.8" y="159">GND</text>
<text x="232.3" y="159">GND</text>
<text x="239.9" y="159">GND</text>
<text x="31.7" y="162.2">GND</text>
<text x="32" y="164.7">VCC</text>
<text x="47" y="162.2">GND</text>
<text x="47" y="164.7">VCC</text>
<text x="61.8" y="164.1">VCC</text>
<text x="76.8" y="164.1">VCC</text>
<text x="188.3" y="164.7">GND</text>
<text x="32.2" y="172.3">RST</text>
<text x="32.7" y="169.8">INT</text>
<text x="62" y="171.7">RST</text>
<text x="62.6" y="169.1">INT</text>
<text x="31.7" y="179.9">GND</text>
<text x="31.9" y="177.4">CS3</text>
<text x="31.9" y="174.9">CS2</text>
<text x="47.6" y="179.9">GND</text>
<text x="61.6" y="179.3">GND</text>
<text x="61.8" y="176.8">CS3</text>
<text x="61.8" y="174.2">CS2</text>
<text x="77.5" y="179.3">GND</text>
<text x="96.1" y="175.7" transform="rotate(-90 96.1 175.7)">PESD3V3X1BL,315</text>
<text x="32" y="182.5">VCC</text>
<text x="47.6" y="182.5">VCC</text>
<text x="61.8" y="181.8">VCC</text>
<text x="77.5" y="181.8">VCC</text>
<text x="99.4" y="183.7">GND</text>
<text x="119.1" y="183.7">GND</text>
</g>
<g font-size="1.8" fill="#a90000">
<text x="38" y="34">7</text>
<text x="63.4" y="34">6</text>
<text x="37.4" y="41.7">10</text>
<text x="38" y="36.6">8</text>
<text x="38" y="39.1">9</text>
<text x="63.4" y="41.7">3</text>
<text x="63.4" y="39.1">4</text>
<text x="63.4" y="36.6">5</text>
<text x="69.1" y="41.4">1</text>
<text x="76.8" y="41.4">2</text>
<text x="246.8" y="42" transform="rotate(-90 246.8 42)">1</text>
<text x="249.3" y="42" transform="rotate(-90 249.3 42)">2</text>
<text x="254.4" y="42" transform="rotate(-90 254.4 42)">3</text>
<text x="256.9" y="42" transform="rotate(-90 256.9 42)">4</text>
<text x="37.4" y="44.2">11</text>
<text x="37.4" y="46.7">12</text>
<text x="63.4" y="46.7">1</text>
<text x="63.4" y="44.2">2</text>
<text x="239.4" y="52.5">15</text>
<text x="239.4" y="49.9">16</text>
<text x="262.8" y="49.9">5</text>
<text x="262.8" y="52.5">6</text>
<text x="239.4" y="57.5">14</text>
<text x="262.8" y="57.5">7</text>
<text x="239.4" y="60.1">13</text>
<text x="262.8" y="60.1">8</text>
<text x="246.8" y="70.5" transform="rotate(-90 246.8 70.5)">12</text>
<text x="249.3" y="70.5" transform="rotate(-90 249.3 70.5)">11</text>
<text x="254.4" y="70.5" transform="rotate(-90 254.4 70.5)">10</text>
<text x="256.9" y="69.9" transform="rotate(-90 256.9 69.9)">9</text>
<text x="50.5" y="97.2" transform="rotate(-90 50.5 97.2)">1</text>
<text x="177.1" y="100.7">1</text>
<text x="202.5" y="100.7">6</text>
<text x="41.2" y="102.6">3</text>
<text x="53.9" y="102.6">2</text>
<text x="62.6" y="105.5" transform="rotate(-90 62.6 105.5)">1</text>
<text x="177.1" y="103.3">2</text>
<text x="177.1" y="105.8">3</text>
<text x="202.5" y="105.8">4</text>
<text x="202.5" y="103.3">5</text>
<text x="53.3" y="110.9">3</text>
<text x="66" y="110.9">2</text>
<text x="190.2" y="116.9" transform="rotate(-90 190.2 116.9)">7</text>
<text x="177.1" y="142">1</text>
<text x="202.5" y="142">6</text>
<text x="177.1" y="144.5">2</text>
<text x="177.1" y="147.1">3</text>
<text x="202.5" y="147.1">4</text>
<text x="202.5" y="144.5">5</text>
<text x="38" y="150.9">1</text>
<text x="38" y="153.4">2</text>
<text x="38" y="156">3</text>
<text x="67.9" y="150.2">1</text>
<text x="67.9" y="152.8">2</text>
<text x="67.9" y="155.3">3</text>
<text x="38" y="158.5">4</text>
<text x="38" y="161">5</text>
<text x="67.9" y="157.9">4</text>
<text x="67.9" y="160.4">5</text>
<text x="98.2" y="161.4" transform="rotate(-90 98.2 161.4)">1</text>
<text x="104.5" y="161.4" transform="rotate(-90 104.5 161.4)">1</text>
<text x="117.9" y="161.4" transform="rotate(-90 117.9 161.4)">1</text>
<text x="124.2" y="161.4" transform="rotate(-90 124.2 161.4)">1</text>
<text x="190.2" y="158.2" transform="rotate(-90 190.2 158.2)">7</text>
<text x="38" y="163.6">6</text>
<text x="67.9" y="162.9">6</text>
<text x="38" y="168.7">7</text>
<text x="38" y="171.2">8</text>
<text x="38" y="173.7">9</text>
<text x="67.9" y="168">7</text>
<text x="67.9" y="170.6">8</text>
<text x="67.9" y="173.1">9</text>
<text x="37.4" y="176.3">10</text>
<text x="37.4" y="178.8">11</text>
<text x="67.3" y="175.6">10</text>
<text x="67.3" y="178.2">11</text>
<text x="98.2" y="174.1" transform="rotate(-90 98.2 174.1)">2</text>
<text x="104.5" y="174.1" transform="rotate(-90 104.5 174.1)">2</text>
<text x="117.9" y="174.1" transform="rotate(-90 117.9 174.1)">2</text>
<text x="124.2" y="174.1" transform="rotate(-90 124.2 174.1)">2</text>
<text x="37.4" y="181.4">12</text>
<text x="67.3" y="180.7">12</text>
</g>
<g font-size="1.8" fill="#00c2c2">
<text x="21.6" y="57.5">GRM155R70J104KA01</text>
<text x="43.4" y="57.5">(0402</text>
<text x="50.3" y="57.5">X7R</text>
<text x="55.2" y="57.5">0.1</text>
<text x="62.9" y="57.5">6.3</text>
<text x="67.1" y="57.5">V)</text>
<text x="70.2" y="57.5">recommended</text>
<text x="203.8" y="91.8">+3V3</text>
</g>
<g font-size="1.4" fill="#a90000">
<text x="131.5" y="35.9">2</text>
<text x="156.9" y="30.9">1</text>
<text x="156.9" y="35.9">7</text>
<text x="131.5" y="38.5">8</text>
<text x="131.5" y="43.6">4</text>
<text x="156.9" y="43.6">6</text>
<text x="156.9" y="51.2">3</text>
<text x="156.9" y="48.6">5</text>
</g>
<g font-size="1.4" fill="#006464">
<text x="150.8" y="31.9">VDD</text>
<text x="135.6" y="36.9">SCL</text>
<text x="135.6" y="39.5">SDA</text>
<text x="151.3" y="36.9">INT</text>
<text x="135.6" y="44.6">LDR</text>
<text x="150.1" y="44.6">GPIO</text>
<text x="149.6" y="49.6">PGND</text>
<text x="150.6" y="52.2">GND</text>
</g>
<g font-size="1.4" fill="#840000">
<text x="30.2" y="149.3">Extended</text>
<text x="30.2" y="147.5">Type</text>
<text x="34.5" y="147.5">6A</text>
<text x="37.8" y="149.3">SPI</text>
<text x="60" y="148.7">Extended</text>
<text x="60" y="146.9">Type</text>
<text x="64.3" y="146.9">6A</text>
<text x="67.7" y="148.7">SPI</text>
<text x="30.2" y="161.5" transform="rotate(-90 30.2 161.5)">Row</text>
<text x="60" y="160.8" transform="rotate(-90 60 160.8)">Row</text>
<text x="30.2" y="165" transform="rotate(-90 30.2 165)">Top</text>
<text x="60" y="164.4" transform="rotate(-90 60 164.4)">Top</text>
<text x="30.2" y="176.9" transform="rotate(-90 30.2 176.9)">Row</text>
<text x="60" y="176.3" transform="rotate(-90 60 176.3)">Row</text>
<text x="30.2" y="183.1" transform="rotate(-90 30.2 183.1)">Bottom</text>
<text x="60" y="182.5" transform="rotate(-90 60 182.5)">Bottom</text>
</g>
<g font-size=".7" fill="#840000">
<text x="61.3" y="155.8" transform="rotate(-90 61.3 155.8)">edge)</text>
<text x="31.5" y="160.8" transform="rotate(-90 31.5 160.8)">from</text>
<text x="31.5" y="158.4" transform="rotate(-90 31.5 158.4)">the</text>
<text x="31.5" y="156.4" transform="rotate(-90 31.5 156.4)">edge)</text>
<text x="61.3" y="160.2" transform="rotate(-90 61.3 160.2)">from</text>
<text x="61.3" y="157.7" transform="rotate(-90 61.3 157.7)">the</text>
<text x="31.5" y="165" transform="rotate(-90 31.5 165)">(Furthest</text>
<text x="61.3" y="164.4" transform="rotate(-90 61.3 164.4)">(Furthest</text>
<text x="31.5" y="179" transform="rotate(-90 31.5 179)">to</text>
<text x="31.5" y="177.6" transform="rotate(-90 31.5 177.6)">the</text>
<text x="31.5" y="175.6" transform="rotate(-90 31.5 175.6)">edge)</text>
<text x="61.3" y="178.4" transform="rotate(-90 61.3 178.4)">to</text>
<text x="61.3" y="176.9" transform="rotate(-90 61.3 176.9)">the</text>
<text x="61.3" y="175" transform="rotate(-90 61.3 175)">edge)</text>
<text x="31.5" y="182.9" transform="rotate(-90 31.5 182.9)">(Closest</text>
<text x="61.3" y="182.3" transform="rotate(-90 61.3 182.3)">(Closest</text>
</g>
</svg>
